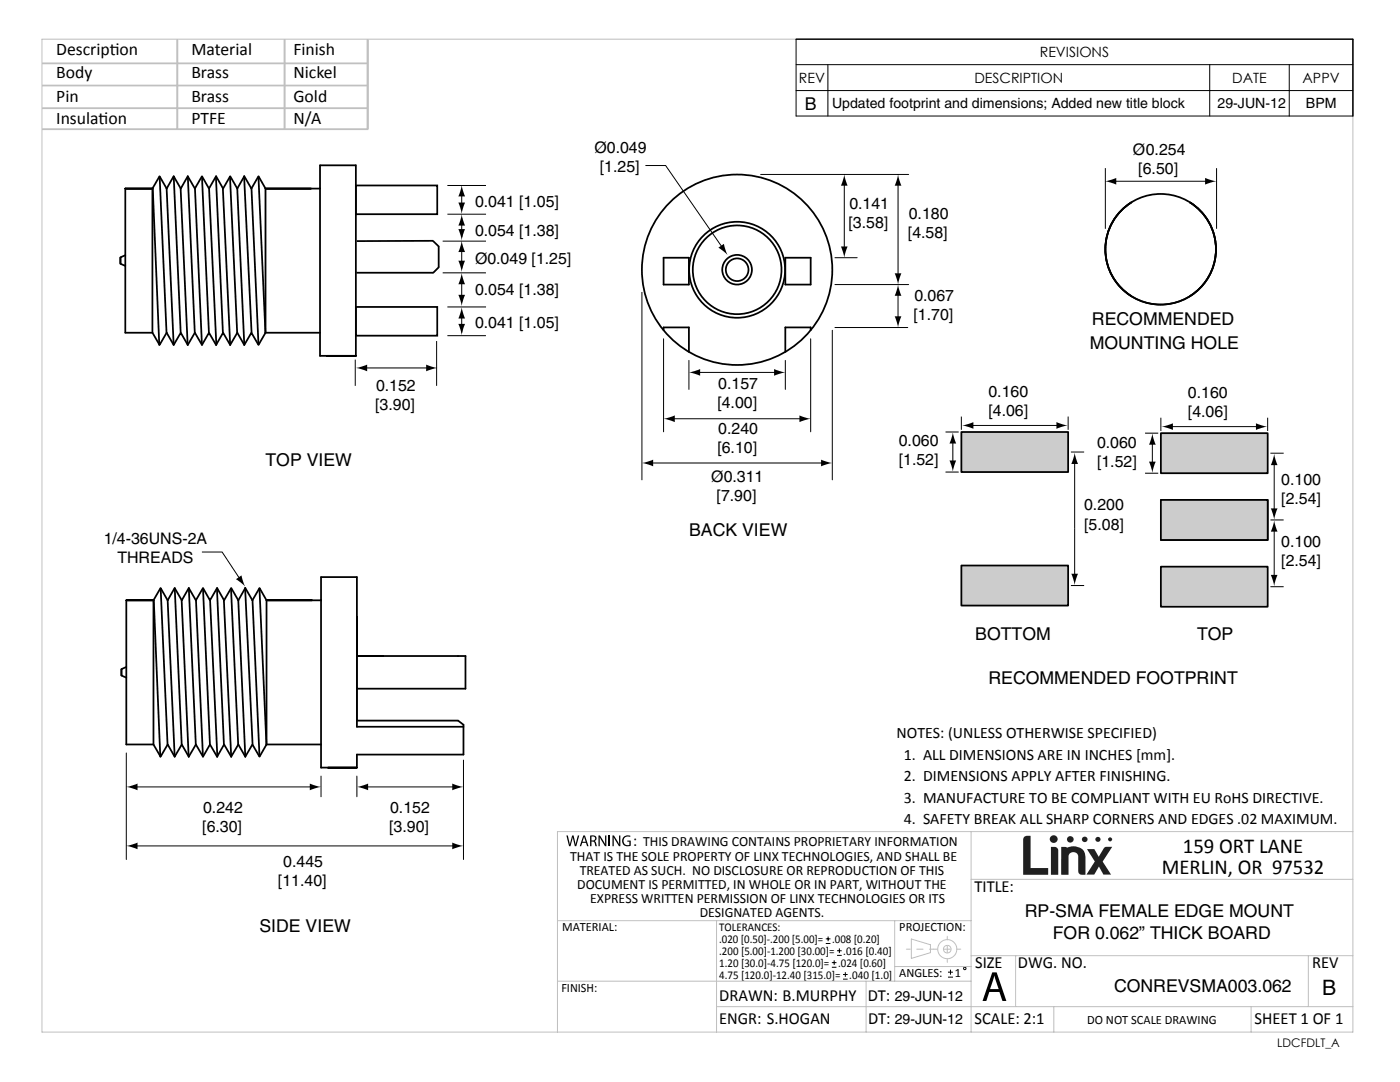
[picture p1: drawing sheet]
<svg xmlns="http://www.w3.org/2000/svg" width="279mm" height="216mm" viewBox="0 0 279 216" stroke-linecap="round" stroke-linejoin="round" font-family="sans-serif">
<!-- layer: Frame -->
<g fill="#000">
<path d="M113 166.7h.3l.4 1.8 .5-1.8h.3l.4 1.8 .4-1.8h.3l-.6 2.1h-.3l-.4-1.8-.4 1.8h-.3zM119.4 166.7h.3l1.1 1.8v-1.8h.2v2.1h-.3l-1-1.8v1.8h-.3zM122.2 166.7h.3l1.1 1.8-.1-1.8h.3v2.1h-.3l-1-1.8v1.8h-.3zM124.6 166.9l.9-.2 .3 .1-.1 .2a.88 .88 0 0 0-1.3 .7 .88 .88 0 0 0 1.2 .9v-.7h-.4v-.2h.7v1.1a1.13 1.13 0 0 1-1.6-.4 1.13 1.13 0 0 1 .3-1.5z"/>
<path d="M116.6 167l-.3 1h.6zM116.4 166.7h.3l.8 2.1h-.3l-.3-.6h-.7l-.2 .6h-.3z"/>
<path d="M118 166.9v.8a.5 .5 0 0 0 .6-.1 .5 .5 0 0 0 .1-.5zM117.8 166.7a.92 .92 0 0 1 1.3 .6l-.1 .2-.3 .3 .2 .3 .2 .7h-.2l-.1-.2a.58 .58 0 0 0-.8-.7v.9h-.2z"/>
<path d="M198.4 194.7l-.8 2.7h1.7zM198 194h.9l1.9 5.7h-.7l-.6-1.8h-2.1l-.6 1.8h-.7z"/>
</g>
<g fill="none" stroke="#000" stroke-width=".2">
<path d="M158.9 7.8h111.1v15.4h-111.1zM158.9 18.1h111.1M158.9 12.9h111.1M165.2 12.9v10.3M241.4 12.9v10.3M257.3 12.9v10.3M164.8 188.3h.9M164.8 187.3h.9M165.3 186.9v.9M166 193h.9M166 192.1h.9M166.5 191.6v.9"/>
<path d="M167.1 190.6h.9M167.1 189.7h.9M167.5 189.2v1M168.2 195.4h1M168.2 194.5h1M168.7 194v.9M189.2 195h1M189.2 194h1M189.7 193.5v1"/>
<circle cx="192.5" cy="193.2" r=".25"/>
</g>
<path d="M121.6 166.7v2.1" fill="none" stroke="#000" stroke-width=".27"/>
<g fill="none" stroke="#c0c0c0" stroke-width=".2">
<path d="M8.4 7.8h261.6v198.1h-261.6zM193.8 165.9v40M193.8 175.5h76.2M270 165.9h-158.7v40M111.3 195.8h82.5M111.3 183.7h82.5M143 183.7v22.2M172.8 195.8v10.1M178.6 192.9h15.2M178.6 183.7v12.1M181.9 187.4l3.8 1.1v1.6l-3.8 1.1zM193.8 190.7h76.2"/>
<path d="M202.7 190.7v10.2M261.1 190.7v10.2M143 200.9h127M210.3 200.9v5M249.7 200.9v5"/>
<circle cx="189" cy="189.4" r=".76"/>
<circle cx="189" cy="189.4" r="1.91"/>
</g>
<path d="M180.9 189.4h5.4M186.3 189.4h5.5" fill="none" stroke="#c0c0c0" stroke-width=".2" stroke-dasharray="15.2 1.3 1.3 1.3" stroke-dashoffset="14.4"/>
<path d="M189 192v-5.2" fill="none" stroke="#c0c0c0" stroke-width=".2" stroke-dasharray="15.2 1.3 1.3 1.3" stroke-dashoffset="14.5"/>
<path d="M8.4 17.1h65.1M8.4 12.6h65.1M8.4 25.8h65.1M8.4 21.6h65.1" fill="none" stroke="#bcbec0" stroke-width=".35"/>
<path d="M35.4 7.8v18M56.8 7.8v18" fill="none" stroke="#bcbec0" stroke-width=".39"/>
<path d="M73.4 7.8v18" fill="none" stroke="#bcbec0" stroke-width=".44"/>
<g fill="#231f20">
<path d="M216.9 169.4l1.6 2.5-1.7 2.6h1.6l.9-1.6 .9 1.6h1.5l-1.6-2.6 1.9-2.9h-1.2l-.4 .1-1.1 1.9-.9-1.6zM211.8 169v5.5h1.4v-3.5a.97 .97 0 0 1 1-1 .97 .97 0 0 1 1 1v2.8l.2 .5a1.35 1.35 0 0 0 1.2 .2v-3.2a2.36 2.36 0 0 0-3.3-2.3l-.3 .1zM209.7 169v5.5h1.5v-4.8l-.2-.5a1.31 1.31 0 0 0-1.3-.2zM204.4 167l-.2 .5v7h5v-1.3h-3.5v-6.4a1.33 1.33 0 0 0-1.3 .2z"/>
<circle cx="221.5" cy="167.5" r=".41"/>
<circle cx="219.1" cy="167.5" r=".51"/>
<circle cx="216.5" cy="167.5" r=".56"/>
<circle cx="213.6" cy="167.5" r=".66"/>
<circle cx="210.3" cy="167.4" r=".77"/>
</g>
<g fill="none" stroke="#000" stroke-width=".35">
<path d="M132.4 51.4h5.1v5.4h-5.1zM156.7 51.4h5.1v5.4h-5.1zM132.4 65.9v-.6h5.1v4.9M161.8 65.9v-.6h-5.1v4.9"/>
<circle cx="147.1" cy="53.8" r="2.96"/>
<circle cx="147.1" cy="53.8" r="19"/>
<circle cx="147.1" cy="53.8" r="9.6"/>
<circle cx="147.1" cy="53.8" r="8.9"/>
<circle cx="147.1" cy="53.8" r="2.26"/>
</g>
<g fill="none" stroke="#000" stroke-width=".2">
<path d="M128.9 33h3.9l11.4 16.4M151.8 34.8h29.5M168.5 36.8v13.1M179.2 36.5v18.5M128.1 58.3v37.4M166.6 56.8h14.7M166.6 51.4h4.5M179.2 58.6v5.2M132.4 67.6v18.6M137.5 71.9v5.8M139.3 74.3h15.8M156.7 71.9v5.8"/>
<path d="M161.8 67.6v18.6M166.1 65.9v29.8M166.6 65.4h14.6M129.9 92.4h34.3M134.1 83.6h25.9"/>
</g>
<g fill="#000">
<path d="M168.5 34.8l.7 2.3h-1.4zM179.2 34.8l.7 2.3h-1.3zM143.4 49.4l1.1-.7 .7 2.2zM167.8 49.2h1.4l-.7 2.2zM179.2 56.8l.7 2.2h-1.3zM178.6 54.5h1.3l-.7 2.3zM137.5 74.3l2.2-.7v1.4zM154.5 73.6l2.2 .7-2.2 .7zM178.6 63.1h1.3l-.7 2.3zM128.1 92.4l2.3-.7v1.4zM132.4 83.6l2.3-.7v1.3zM159.5 82.9l2.3 .7-2.3 .6z"/>
<path d="M163.9 91.7l2.2 .7-2.2 .7z"/>
</g>
<g fill="#ccc" stroke="#000" stroke-width=".35">
<path d="M231.7 86.4h21.3v8h-21.3z"/>
<path d="M231.7 113.1h21.3v8h-21.3z"/>
<path d="M231.7 99.8h21.3v7.9h-21.3z"/>
</g>
<path d="M228.5 86.4h2.7M228.5 94.4h2.7M230 88.2v4.6M231.7 83.4v2.6M233.6 85.1h17.5M253 83.4v2.6M253.5 90.4h2.7M254.3 92.2v9.7M253.5 103.8h2.7M253.5 117.1h2.7M254.3 105.6v9.7" fill="none" stroke="#000" stroke-width=".2"/>
<path d="M230 86.5l.6 2.2h-1.3zM229.3 92.1h1.3l-.6 2.3zM231.8 85.1l2.3-.6v1.3zM250.7 84.5l2.2 .6-2.2 .7zM254.3 90.6l.7 2.2h-1.4zM254.3 103.8l.7 2.3h-1.4zM253.6 101.4h1.4l-.7 2.3zM253.6 114.7h1.4l-.7 2.3z" fill="#000"/>
<path d="M71 37h16.3v5.7h-16.3zM71.1 54.4h15.4M86.5 48.1h-15.3M87.5 49.2v4.1M71 61.2h16.3v5.8h-16.3z" fill="none" stroke="#000" stroke-width=".35"/>
<g fill="#fff" stroke="#000" stroke-width=".2">
<path d="M89.3 42.7h7.7z"/>
<path d="M89.3 61.2h7.7z"/>
<path d="M89.3 37h7.7z"/>
<path d="M89.3 67h7.7z"/>
</g>
<path d="M92.1 38.8v2.1M92.1 63.1v3.3" fill="none" stroke="#000" stroke-width=".2"/>
<path d="M92.1 37l.7 2.2h-1.3zM91.5 40.4h1.3l-.7 2.3zM92.1 61.3l.7 2.3h-1.3zM91.5 64.6h1.3l-.7 2.3z" fill="#000"/>
<g fill="#fff" stroke="#000" stroke-width=".2">
<path d="M88.3 48.1h8.7z"/>
<path d="M88.3 54.4h8.7z"/>
</g>
<path d="M92.1 49.3v4.2" fill="none" stroke="#000" stroke-width=".2"/>
<path d="M92.1 48.1l.7 2.2h-1.3zM91.5 52h1.3l-.7 2.3z" fill="#000"/>
<g fill="#fff" stroke="#000" stroke-width=".2">
<path d="M70.9 71.8v5.2z"/>
<path d="M87.1 68.1v8.9z"/>
</g>
<g fill="none" stroke="#000" stroke-width=".2">
<path d="M220.6 33.5v12.2M222.3 36.2h18.6M242.8 33.5v12.2M92.1 43.8v3.5M92.1 55.9v4.4M72.3 73.4h13.2M40.4 110.1h3.9l3.6 5.5M25.2 150.2v21.3M27 157h35.1M64.1 154.9v4.1M71.2 154.9v4.1M72.9 157h17.6"/>
<path d="M92.5 151.7v19.8M26.7 168.8h63.8"/>
</g>
<g fill="#000">
<path d="M220.5 36.2l2.3-.7v1.3zM240.5 35.5l2.2 .7-2.2 .6zM92.1 42.8l.7 2.2h-1.3zM92.1 54.5l.7 2.2h-1.3zM91.5 45.7h1.3l-.7 2.3zM91.5 58.8h1.3l-.7 2.3zM71 73.4l2.3-.6v1.3zM85 72.8l2.3 .6-2.3 .7zM47.1 115.6l1.1-.8 .7 2.2zM25.2 157l2.2-.6v1.3zM61.8 156.4l2.3 .6-2.3 .7zM71.2 157l2.3-.6v1.3z"/>
<path d="M90.3 156.4l2.2 .6-2.2 .7zM25.2 168.8l2.2-.7v1.4zM90.3 168.1l2.2 .7-2.2 .7z"/>
</g>
<g fill="none" stroke="#000" stroke-width=".35">
<path d="M25 37.6h5.4h-5.4M25 37.6v28.8h5.4M30.4 37.6v28.8M30.4 37.6l1.4-2.4 1.5 2.4 1.4-2.4 1.4 2.4 1.4-2.4 1.4 2.4 1.4-2.4 1.4 2.4 1.4-2.4 1.4 2.4 1.4-2.4 1.5 2.4 1.4-2.4 1.4 2.4 1.4-2.4 1.4 2.4M30.5 37.7l1.3 31.1M31.9 35.3l1.3 31.1M33.3 37.5l1.4 31.3M34.7 35.2l1.4 31.2M36 37.6l1.4 31.2M37.5 35.2l1.4 31.2M38.9 37.5l1.4 31.3M40.3 35.3l1.4 31.2"/>
<path d="M41.7 37.6l1.5 31.2M43.1 35.4l1.4 31M44.5 37.5l1.4 31.3M45.9 35.3l1.4 31.1M47.3 37.5l1.5 31.3M48.7 35.2l1.5 31.2M50.2 37.6l1.4 31.1M51.6 35.3l1.4 31.1M53 37.7v28.7M62.1 37.6h-9.1h10.9M70.9 33h-7v38h7.1h-5.8M71 32.9v38.1"/>
<path d="M86.5 48.1l1.1 1.1M87.5 53.3l-1 1.1M225.9 59.1a11 11 0 0 1-2.7-16.5 11 11 0 0 1 16.8 0 11 11 0 0 1-2.6 16.5M225.9 40.3a11 11 0 0 0-2.7 16.6 11 11 0 0 0 16.8 .1 11 11 0 0 0-2.5-16.6M30.4 66.4l1.4 2.4 1.5-2.4 1.4 2.4 1.4-2.4 1.4 2.4M38.9 66.4l1.4 2.4 1.4-2.4 1.4 2.4 1.4-2.4 1.4 2.4M38.9 66.4l-1.4 2.4M47.4 66.4l1.4 2.4M47.4 66.4l-1.5 2.4M53 66.4l-1.4 2.4-1.4-2.4-1.4 2.4M53 66.4h10.9M25.2 119.8h5.4h-5.4"/>
<path d="M25.2 119.8v28.8h5.4M30.6 119.8v28.8M30.7 119.8l1.3 31.2M32.1 117.5l1.3 31.1M33.5 119.7l1.4 31.2M34.9 117.3l1.4 31.3M36.3 119.8l1.4 31.2M37.7 117.4l1.4 31.2M39.1 119.7l1.4 31.3M40.5 117.5l1.4 31.2M41.9 119.8l1.5 31.2M43.3 117.5l1.4 31.1"/>
<path d="M44.7 119.7l1.4 31.3M46.1 117.5l1.4 31.1M47.6 119.7l1.4 31.3M48.9 117.3l1.5 31.3M49 117.3l1.4 2.5 1.4-2.5 1.4 2.5v28.8M49 117.3l-1.4 2.5-1.5-2.5-1.4 2.5-1.4-2.5-1.4 2.5-1.4-2.5-1.4 2.5-1.4-2.5-1.4 2.5-1.4-2.5-1.4 2.5-1.5-2.5-1.4 2.5M50.4 119.8l1.4 31.1M51.8 117.5l1.4 31.1M62.3 119.8h-9.1h10.9M71.2 123v7.9v-15.7h-7.1v38h7.1h-5.8M71.2 124.5v20.5h21.3M76.4 130.9h-5.1h21.6"/>
<path d="M92.9 130.9v6.5h-21.7M30.6 148.6l1.4 2.4 1.5-2.4 1.4 2.4 1.4-2.4 1.4 2.4M37.7 151l1.4-2.4 1.4 2.4 1.4-2.4 1.4 2.4 1.4-2.4 1.4 2.4M47.6 148.6l1.4 2.4M47.6 148.6l-1.5 2.4M53.2 148.6l-1.4 2.4-1.4-2.4-1.4 2.4M53.2 148.6h10.9M71.2 143.8h20.2l1.1 .8v6h-21.3v2.6"/>
</g>
<g fill="#ccc" stroke="#000" stroke-width=".35">
<path d="M191.9 86.2h21.3v8h-21.3z"/>
<path d="M191.9 112.8h21.3v8h-21.3z"/>
</g>
<path d="M188.7 86.2h2.6M188.7 94.2h2.6M190.2 88v4.5M191.9 83.1v2.7M193.8 84.9h17.5M213.2 83.1v2.7M213.7 90.2h2.7M214.5 92v23M213.7 116.8h2.7" fill="none" stroke="#000" stroke-width=".2"/>
<path d="M190.2 86.3l.6 2.2h-1.3zM189.5 91.9h1.3l-.6 2.2zM192 84.9l2.3-.7v1.4zM210.8 84.2l2.3 .7-2.3 .7zM214.5 90.3l.6 2.3h-1.3zM213.8 114.5h1.3l-.6 2.2z" fill="#000"/>
<path d="M24 51.4v1.2l1 .5M25 50.9l-1 .5v1.2M24.2 133.5v1.3l1 .4M25.2 133.1l-1 .4v1.3" fill="none" stroke="#000" stroke-width=".35"/>
<g font-size="4.2">
<text x="236.1" y="170.1">159 ORT LANE</text>
<text x="231.9" y="174.3">MERLIN, OR 97532</text>
<text x="263.9" y="198.6">B</text>
</g>
<g font-size="3.5">
<text x="11.2" y="10.9">Descript</text>
<text x="21.9" y="10.9">ion</text>
<text x="38.2" y="10.9">Material</text>
<text x="58.6" y="10.9">Finish</text>
<text x="11.2" y="15.7">Body</text>
<text x="38.2" y="15.7">Brass</text>
<text x="58.6" y="15.7">Nickel</text>
<text x="11.2" y="20.4">Pin</text>
<text x="38.2" y="20.4">Brass</text>
<text x="58.6" y="20.4">Gold</text>
<text x="11.2" y="24.7">Insulat</text>
<text x="19.7" y="24.7">ion</text>
<text x="38.2" y="24.7">PTFE</text>
<text x="58.6" y="24.7">N/A</text>
<text x="217.9" y="64.8">RECOMMENDED</text>
<text x="217.5" y="69.6">MOUNTING HOLE</text>
<text x="53" y="93.1">TOP VIEW</text>
<text x="137.5" y="106.9">BACK VIEW</text>
<text x="194.6" y="127.7">BOTTOM</text>
<text x="238.9" y="127.7">TOP</text>
<text x="197.3" y="136.5">RECOMMENDED FOOTPRINT</text>
<text x="51.8" y="186">SIDE VIEW</text>
<text x="204.5" y="183.1">RP-SMA FEMALE EDGE MOUNT</text>
<text x="210.1" y="187.3">FOR 0.062” THICK BOARD</text>
<text x="222.3" y="198">CONREVSMA003.062</text>
</g>
<text font-size="3.5" fill="#000100" x="160.6" y="22">B</text>
<g font-size="3.4">
<text x="194.5" y="178">TITLE:</text>
<text x="194.6" y="193.2">SIZE</text>
<text x="203.1" y="193.2">DWG. NO.</text>
<text x="261.9" y="193.2">REV</text>
<text x="143.5" y="199.7">DRAWN: B.MURPHY</text>
<text x="173.2" y="199.7">DT:</text>
<text x="143.5" y="204.3">ENGR: S.HOGAN</text>
<text x="173.2" y="204.3">DT:</text>
<text x="194.5" y="204.3">SCALE: 2:1</text>
<text x="250.4" y="204.3">SHEET 1 OF 1</text>
</g>
<g font-size="3.2">
<text x="118.6" y="30.6">Ø0.049</text>
<text x="119.7" y="34.4">[1.25]</text>
<text x="226.1" y="31">Ø0.254</text>
<text x="227.2" y="34.7">[6.50]</text>
<text x="94.8" y="41.3">0.041 [1.05]</text>
<text x="169.5" y="41.8">0.141</text>
<text x="94.8" y="47">0.054 [1.38]</text>
<text x="169.3" y="45.6">[3.58]</text>
<text x="181.2" y="47.4">[4.58]</text>
<text x="181.4" y="43.6">0.180</text>
<text x="94.8" y="52.7">Ø0.049 [1.25]</text>
<text x="94.8" y="58.8">0.054 [1.38]</text>
<text x="182.5" y="60">0.067</text>
<text x="94.8" y="65.5">0.041 [1.05]</text>
<text x="182.3" y="63.8">[1.70]</text>
<text x="75" y="78">0.152</text>
<text x="143.3" y="77.6">0.157</text>
<text x="74.9" y="81.8">[3.90]</text>
<text x="143.2" y="81.4">[4.00]</text>
<text x="197.3" y="79.1">0.160</text>
<text x="197.3" y="82.9">[4.06]</text>
<text x="237.1" y="79.4">0.160</text>
<text x="237.1" y="83.2">[4.06]</text>
<text x="143.3" y="86.6">0.240</text>
<text x="179.4" y="89">0.060</text>
<text x="218.9" y="89.3">0.060</text>
<text x="143.2" y="90.4">[6.10]</text>
<text x="179.4" y="92.8">[1.52]</text>
<text x="218.9" y="93.1">[1.52]</text>
<text x="142" y="96.2">Ø0.311</text>
<text x="143" y="100">[7.90]</text>
<text x="216.4" y="101.9">0.200</text>
<text x="255.7" y="96.7">0.100</text>
<text x="255.7" y="100.5">[2.54]</text>
<text x="216.4" y="105.7">[5.08]</text>
<text x="20.7" y="108.5">1/4-36UNS-2A</text>
<text x="23.4" y="112.3">THREADS</text>
<text x="255.7" y="109.2">0.100</text>
<text x="255.7" y="113">[2.54]</text>
<text x="178.9" y="147.3">NOTES: (UNLESS OTHERWISE SPECIFIED)</text>
<text x="180.4" y="151.6">1. ALL DIMENSIONS ARE IN INCHES [mm].</text>
<text x="180.4" y="155.9">2. DIMENSIONS APPLY AFTER FINISHING.</text>
<text x="180.4" y="160.2">3. MANUFACTURE TO BE COMPLIANT WITH EU RoHS DIRECTIVE.</text>
<text x="40.4" y="166">[6.30]</text>
<text x="40.5" y="162.2">0.242</text>
<text x="77.7" y="166">[3.90]</text>
<text x="77.8" y="162.2">0.152</text>
<text x="180.4" y="164.5">4. SAFETY BREAK ALL SHARP CORNERS AND EDGES .02 MAXIMUM.</text>
<text x="56.5" y="172.9">0.445</text>
<text x="126.4" y="168.8">:</text>
<text x="55.5" y="176.8">[11.40]</text>
</g>
<g font-size="2.8">
<text x="207.5" y="11.4">REVISIONS</text>
<text x="159.4" y="16.5">REV</text>
<text x="194.5" y="16.5">DESCRIPTION</text>
<text x="245.9" y="16.5">DATE</text>
<text x="259.9" y="16.5">APPV</text>
<text x="113.8" y="171.8">THAT IS THE SOLE PROPERTY OF LINX TECHNOLOGIES, AND SHALL BE</text>
<text x="128.3" y="168.8">THIS DRAWING CONTAINS PROPRIETARY INFORMATION</text>
<text x="115.2" y="177.4">DOCUMENT IS PERMITTED, IN WHOLE OR IN PART, WITHOUT THE</text>
<text x="115.7" y="174.6">TREATED AS SUCH. NO DISCLOSURE OR REPRODUCTION OF THIS</text>
<text x="117.8" y="180.2">EXPRESS WRITTEN PERMISSION OF LINX TECHNOLOGIES OR ITS</text>
<text x="139.6" y="183.1">DESIGNATED AGENTS.</text>
</g>
<g font-size="2.8" fill="#000100">
<text x="166.1" y="21.6">Updated footprint and dimensions; Added new title block</text>
<text x="243" y="21.6">29-JUN-12</text>
<text x="260.6" y="21.6">BPM</text>
<text x="178.6" y="199.7">29-JUN-12</text>
<text x="178.6" y="204.3">29-JUN-12</text>
</g>
<g font-size="2.5">
<text x="112.2" y="185.7">MATERIAL:</text>
<text x="179.5" y="185.7">PROJECTION:</text>
<text x="112" y="198">FINISH:</text>
<text x="179.5" y="194.9">ANGLES:</text>
<text x="190.5" y="194.9">1</text>
<text x="217" y="204.3">DO NOT SCALE DRAWING</text>
</g>
<g font-size="2.4">
<text x="143.5" y="185.8">TOLERANCES:</text>
<text x="143.5" y="190.6">.200 [5.00]-1.200 [30.00]=</text>
<text x="143.5" y="188.2">.020 [0.50]-.200 [5.00]=</text>
<text x="166.1" y="188.2">.008 [0.20]</text>
<text x="168.3" y="190.6">.016 [0.40]</text>
<text x="143.5" y="192.9">1.20 [30.0]-4.75 [120.0]=</text>
<text x="143.5" y="195.3">4.75 [120.0]-12.40 [315.0]=</text>
<text x="167.3" y="192.9">.024 [0.60]</text>
<text x="169.5" y="195.3">.040 [1.0]</text>
<text x="254.9" y="208.9">LDCFDLT_A</text>
</g>
</svg>
